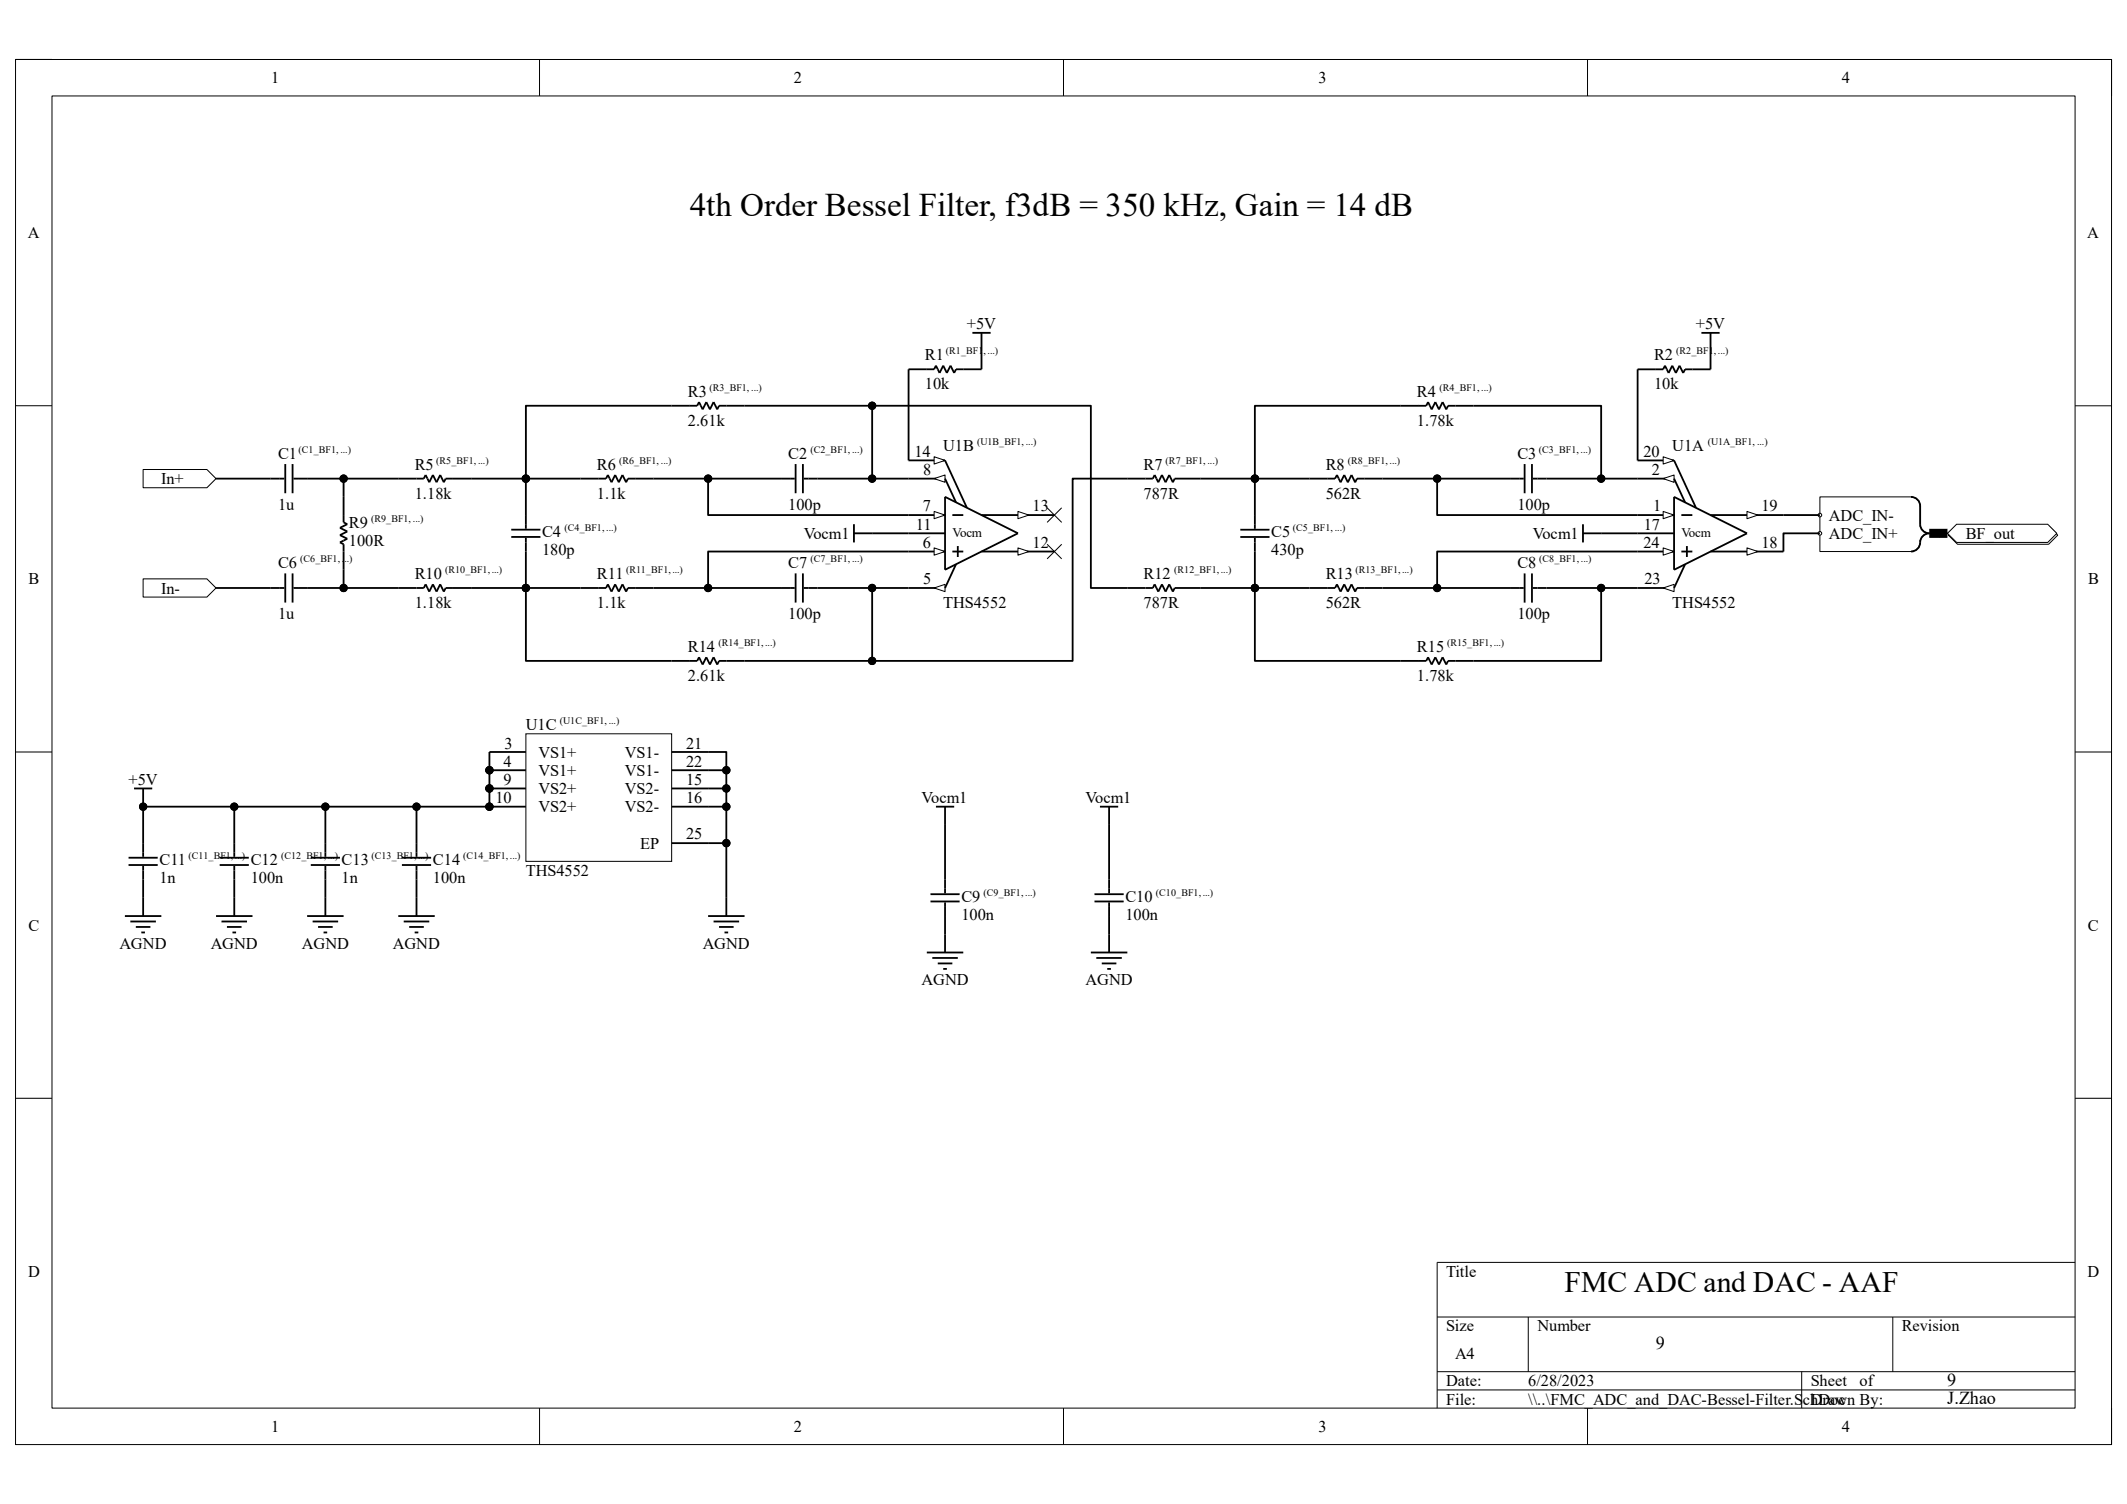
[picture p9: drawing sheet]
<svg xmlns="http://www.w3.org/2000/svg" width="297mm" height="210mm" viewBox="0 0 297 210" stroke-linecap="round" stroke-linejoin="round" font-family="sans-serif">
<path d="M2.2 8.3h292.7v193.4h-292.7z" fill="none" stroke="#000" stroke-width=".14"/>
<path d="M7.3 13.4h282.5v183.2h-282.5z" fill-rule="evenodd" fill="#fff"/>
<g fill="none" stroke="#000" stroke-width=".14">
<path d="M2.2 8.3h5.1M7.3 13.4h282.5v183.2h-282.5zM75.3 8.3v5.1M148.5 8.3v5.1M221.7 8.3v5.1M289.8 8.3h5.1v5.1M2.2 56.7h5.1M289.8 56.7h5.1M2.2 105h5.1M289.8 105h5.1M2.2 153.4h5.1M289.8 153.4h5.1"/>
<path d="M289.8 176.3h-89.1v20.3M75.3 196.6v5.1M148.5 196.6v5.1M200.7 183.9h89.1M200.7 191.5h89.1M200.7 194.1h89.1M213.4 183.9v7.6M221.7 196.6v5.1M251.6 191.5v5.1M264.3 183.9v7.6M294.9 196.6v5.1"/>
<circle cx="20" cy="112.6" r=".51"/>
</g>
<g fill="none" stroke="#000" stroke-width=".25">
<path d="M18.7 110.1h2.6M20 110.1v2.5M17.4 127.9h5.1M18.2 128.7h3.6M19 129.4h2M19.7 130.2h.5M20 125.4v2.5M30.2 127.9h5.1M30.9 128.7h3.6M31.7 129.4h2M32.5 130.2h.5M32.7 125.4v2.5"/>
<path d="M42.9 127.9h5.1M43.7 128.7h3.5M44.4 129.4h2.1M45.2 130.2h.5M45.4 125.4v2.5M55.6 127.9h5.1M56.4 128.7h3.5M57.1 129.4h2.1M57.9 130.2h.5M58.2 125.4v2.5"/>
</g>
<circle cx="20" cy="112.6" r=".51" fill="#000"/>
<path d="M20 80.8h8.9l1.3 1.3-1.3 1.3h-8.9z" fill-rule="evenodd" fill="#fff"/>
<path d="M20 80.8h8.9l1.3 1.3-1.3 1.3h-8.9z" fill="none" stroke="#000" stroke-width=".14"/>
<path d="M20 65.6h8.9l1.3 1.2-1.3 1.3h-8.9z" fill-rule="evenodd" fill="#fff"/>
<path d="M20 65.6h8.9l1.3 1.2-1.3 1.3h-8.9zM146.2 70.9l2.1 2M146.2 76l2.1 2M148.3 70.9l-2.1 2M148.3 76l-2.1 2" fill="none" stroke="#000" stroke-width=".14"/>
<g fill="none" stroke="#000" stroke-width=".25">
<path d="M93.8 56.7h3.6l.2-.6 .5 1.1 .5-1.1 .5 1.1 .5-1.1 .6 1.1 .2-.5h3.6M195.6 56.7h3.6l.2-.6 .5 1.1 .5-1.1 .5 1.1 .5-1.1 .6 1.1 .2-.5h3.6M55.6 66.8h3.6l.2-.5 .5 1 .5-1 .6 1 .5-1 .5 1 .2-.5h3.6M71.4 74h4.1M71.4 75h4.1M73.4 71.9v1.9M73.4 75.1v1.9M81.1 66.8h3.5l.3-.5 .5 1 .5-1 .5 1 .5-1 .5 1 .3-.5h3.5M109.1 66.8h1.9M111.1 64.8v4.1M112.1 64.8v4.1M112.2 66.8h2"/>
<path d="M157.4 66.8h3.6l.2-.5 .5 1 .6-1 .5 1 .5-1 .5 1 .2-.5h3.6M173.2 74h4.1M173.2 75h4.1M175.2 71.9v1.9M175.2 75.1v1.9M182.9 66.8h3.5l.3-.5 .5 1.1 .5-1.1 .5 1.1 .5-1.1 .5 1.1 .3-.6h3.6M210.9 66.8h1.9M212.9 64.8v4.1M213.9 64.8v4.1M214 66.8h2M228.7 74.5h5.1M243.9 77h5.1"/>
<path d="M55.6 82.1h3.6l.2-.5 .5 1 .5-1 .6 1 .5-1 .5 1 .2-.5h3.6M81.1 82.1h3.5l.3-.5 .5 1 .5-1 .5 1 .5-1 .5 1 .3-.5h3.5M93.8 92.3h3.6l.2-.5 .5 1 .5-1 .5 1 .5-1 .6 1 .2-.5h3.6M109.1 82.1h1.9M111.1 80.1v4M112.1 80.1v4M112.2 82.1h2M157.4 82.1h3.6l.2-.5 .5 1 .6-1 .5 1 .5-1 .5 1 .2-.5h3.6M182.9 82.1h3.5l.3-.5 .5 1 .5-1 .5 1 .5-1 .5 1 .3-.5h3.6M195.6 92.3h3.6l.2-.5 .5 1 .5-1 .5 1 .5-1 .6 1 .2-.5h3.6M210.9 82.1h1.9M212.9 80.1v4"/>
<path d="M213.9 80.1v4M214 82.1h2M17.9 119.8h4.1M20 117.7v1.9M30.7 119.8h4M32.7 117.7v1.9M43.4 119.8h4.1M45.4 117.7v1.9M56.1 119.8h4.1M58.2 117.7v1.9M17.9 120.8h4.1M20 120.9v1.9"/>
<path d="M30.7 120.8h4M32.7 120.9v1.9M43.4 120.8h4.1M45.4 120.9v1.9M56.1 120.8h4.1M58.2 120.9v1.9"/>
</g>
<path d="M243.9 76.5l1.6 .5-1.6 .5z" fill="#fff"/>
<path d="M243.9 76.5l1.6 .5-1.6 .5z" fill="none" stroke="#000" stroke-width=".14"/>
<path d="M243.9 71.9h5.1" fill="none" stroke="#000" stroke-width=".25"/>
<path d="M243.9 71.4l1.6 .5-1.6 .5z" fill="#fff"/>
<path d="M243.9 71.4l1.6 .5-1.6 .5z" fill="none" stroke="#000" stroke-width=".14"/>
<path d="M228.7 66.8h5.1" fill="none" stroke="#000" stroke-width=".25"/>
<path d="M232.2 66.8l1.6-.5v1.1z" fill="#fff"/>
<path d="M232.2 66.8l1.6-.5v1.1z" fill="none" stroke="#000" stroke-width=".14"/>
<path d="M228.7 77h5.1" fill="none" stroke="#000" stroke-width=".25"/>
<path d="M232.2 76.5l1.6 .5-1.6 .5z" fill="#fff"/>
<path d="M232.2 76.5l1.6 .5-1.6 .5z" fill="none" stroke="#000" stroke-width=".14"/>
<path d="M228.7 71.9h5.1" fill="none" stroke="#000" stroke-width=".25"/>
<path d="M232.2 71.4l1.6 .5-1.6 .5z" fill="#fff"/>
<path d="M232.2 71.4l1.6 .5-1.6 .5z" fill="none" stroke="#000" stroke-width=".14"/>
<path d="M228.7 82.1h5.1" fill="none" stroke="#000" stroke-width=".25"/>
<path d="M232.2 82.1l1.6-.5v1z" fill="#fff"/>
<path d="M232.2 82.1l1.6-.5v1z" fill="none" stroke="#000" stroke-width=".14"/>
<path d="M228.7 64.3h5.1" fill="none" stroke="#000" stroke-width=".25"/>
<path d="M232.2 63.8l1.6 .5-1.6 .5z" fill="#fff"/>
<path d="M232.2 63.8l1.6 .5-1.6 .5z" fill="none" stroke="#000" stroke-width=".14"/>
<path d="M142.1 71.9h5.1M233.8 64.3l3 6.6M233.8 66.8l1.5 3.3M233.8 69.4l10.1 5.1-10.1 5.1zM234.8 77h1.5M234.8 71.9h1.5M235.3 78.8l-1.5 3.3M235.6 76.3v1.5M238.9 77h5M238.9 71.9h5" fill="none" stroke="#000" stroke-width=".25"/>
<path d="M142.1 71.4l1.6 .5-1.6 .5z" fill="#fff"/>
<path d="M142.1 71.4l1.6 .5-1.6 .5z" fill="none" stroke="#000" stroke-width=".14"/>
<path d="M142.1 77h5.1" fill="none" stroke="#000" stroke-width=".25"/>
<path d="M142.1 76.5l1.6 .5-1.6 .5z" fill="#fff"/>
<path d="M142.1 76.5l1.6 .5-1.6 .5z" fill="none" stroke="#000" stroke-width=".14"/>
<path d="M126.9 66.8h5.1" fill="none" stroke="#000" stroke-width=".25"/>
<path d="M130.4 66.8l1.6-.5v1z" fill="#fff"/>
<path d="M130.4 66.8l1.6-.5v1z" fill="none" stroke="#000" stroke-width=".14"/>
<path d="M126.9 77h5.1" fill="none" stroke="#000" stroke-width=".25"/>
<path d="M130.4 76.5l1.6 .5-1.6 .5z" fill="#fff"/>
<path d="M130.4 76.5l1.6 .5-1.6 .5z" fill="none" stroke="#000" stroke-width=".14"/>
<path d="M126.9 71.9h5.1" fill="none" stroke="#000" stroke-width=".25"/>
<path d="M130.4 71.4l1.6 .5-1.6 .5z" fill="#fff"/>
<path d="M130.4 71.4l1.6 .5-1.6 .5z" fill="none" stroke="#000" stroke-width=".14"/>
<path d="M126.9 82.1h5.1" fill="none" stroke="#000" stroke-width=".25"/>
<path d="M130.4 82.1l1.6-.5v1z" fill="#fff"/>
<path d="M130.4 82.1l1.6-.5v1z" fill="none" stroke="#000" stroke-width=".14"/>
<path d="M126.9 64.3h5.1" fill="none" stroke="#000" stroke-width=".25"/>
<path d="M130.4 63.8l1.6 .5-1.6 .5z" fill="#fff"/>
<g fill="none" stroke="#000" stroke-width=".14">
<path d="M130.4 63.8l1.6 .5-1.6 .5z"/>
<circle cx="68.3" cy="110.1" r=".51"/>
<circle cx="68.3" cy="112.6" r=".51"/>
<circle cx="68.3" cy="107.6" r=".51"/>
</g>
<path d="M126.9 74.5h5.1M132 64.3l3 6.6M132 66.8l1.5 3.3M132 69.4l10.1 5.1-10.1 5.1zM133 77h1.5M133 71.9h1.5M133.5 78.8l-1.5 3.3M133.7 76.3v1.5M137.1 77h5M137.1 71.9h5" fill="none" stroke="#000" stroke-width=".25"/>
<g fill="#000">
<circle cx="68.3" cy="110.1" r=".51"/>
<circle cx="68.3" cy="112.6" r=".51"/>
<circle cx="68.3" cy="107.6" r=".51"/>
</g>
<path d="M73.4 102.5h20.4v17.8h-20.4z" fill-rule="evenodd" fill="#fff"/>
<g fill="none" stroke="#000" stroke-width=".14">
<path d="M73.4 102.5h20.4v17.8h-20.4z"/>
<circle cx="68.3" cy="110.1" r=".51"/>
<circle cx="68.3" cy="112.6" r=".51"/>
<circle cx="68.3" cy="107.6" r=".51"/>
</g>
<g fill="none" stroke="#000" stroke-width=".25">
<path d="M126.9 51.6h3.5l.3-.5 .5 1 .5-1 .5 1 .5-1 .5 1 .3-.5h3.6M135.8 46.5h2.5M137.1 46.5v2.5M228.7 51.6h3.5l.3-.5 .5 1 .5-1 .5 1 .5-1 .5 1 .3-.5h3.6M237.6 46.5h2.5M238.9 46.5v2.5M37.8 66.8h1.9M39.8 64.8v4.1M40.9 64.8v4.1M41 66.8h1.9M48 69.4v3.5l.5 .3-1 .5 1 .5-1 .5 1 .5-1 .5 .5 .3v3.6M119.2 74.5h2.6"/>
<path d="M119.2 73.2v2.5M221 73.2v2.5M221 74.5h2.6M37.8 82.1h1.9M39.8 80.1v4M40.9 80.1v4M41 82.1h1.9M68.3 105h5.1M68.3 107.6h5.1M68.3 110.1h5.1M68.3 112.6h5.1M93.8 105h5.1"/>
<path d="M93.8 107.6h5.1M93.8 110.1h5.1M93.8 112.6h5.1M93.8 117.7h5.1M130.7 112.6h2.5M132 112.6v2.6M153.6 112.6h2.5M154.9 112.6v2.6M98.9 127.9h5.1M99.6 128.7h3.6M100.4 129.4h2M101.2 130.2h.5"/>
<path d="M101.4 125.4v2.5M129.4 133h5.1M129.9 124.9h4.1M129.9 125.9h4.1M130.2 133.8h3.5M130.9 134.5h2.1M131.7 135.3h.5M132 122.8v1.9M132 126v1.9M132 130.5v2.5M152.3 133h5.1M152.8 124.9h4.1"/>
<path d="M152.8 125.9h4.1M153.1 133.8h3.5M153.8 134.5h2.1M154.6 135.3h.5M154.9 122.8v1.9M154.9 126v1.9M154.9 130.5v2.5"/>
</g>
<g fill="#000">
<circle cx="68.3" cy="110.1" r=".51"/>
<circle cx="68.3" cy="112.6" r=".51"/>
<circle cx="68.3" cy="107.6" r=".51"/>
</g>
<path d="M254.1 69.4h12.7l.7 .1 .5 .5 .1 .7v2.8l.3 .6 .7 .4-.7 .4-.3 .5a1.31 1.31 0 0 1-1.3 1.6h-12.7z" fill-rule="evenodd" fill="#fff"/>
<path d="M254.1 69.4h12.7l.7 .1 .5 .5 .1 .7v2.8l.3 .6 .7 .4-.7 .4-.3 .5a1.31 1.31 0 0 1-1.3 1.6h-12.7z" fill="none" stroke="#000" stroke-width=".14"/>
<path d="M266.8 69.4a1.28 1.28 0 0 1 1.3 1.3v2.5a1.27 1.27 0 0 0 1.3 1.3 1.27 1.27 0 0 0-1.3 1.2 1.27 1.27 0 0 1-1.3 1.3" fill="none" stroke="#000" stroke-width=".25"/>
<circle cx="254.1" cy="71.9" r=".25" fill="#fff"/>
<circle cx="254.1" cy="71.9" r=".25" fill="none" stroke="#000" stroke-width=".14"/>
<circle cx="254.1" cy="74.5" r=".25" fill="#fff"/>
<circle cx="254.1" cy="74.5" r=".25" fill="none" stroke="#000" stroke-width=".14"/>
<path d="M272.1 74.7l1.2-1.2h12.8l1.2 1.2-1.2 1.3h-12.8z" fill-rule="evenodd" fill="#fff"/>
<path d="M272.1 74.7l1.2-1.2h12.8l1.2 1.2-1.2 1.3h-12.8z" fill="none" stroke="#000" stroke-width=".14"/>
<path d="M271.9 74.5l1.3-1.3h12.7l1.3 1.3-1.3 1.2h-12.7z" fill-rule="evenodd" fill="#fff"/>
<g fill="none" stroke="#000" stroke-width=".14">
<path d="M271.9 74.5l1.3-1.3h12.7l1.3 1.3-1.3 1.2h-12.7z"/>
<circle cx="121.8" cy="56.7" r=".51"/>
<circle cx="48" cy="66.8" r=".51"/>
<circle cx="73.4" cy="66.8" r=".51"/>
<circle cx="98.9" cy="66.8" r=".51"/>
<circle cx="121.8" cy="66.8" r=".51"/>
<circle cx="175.2" cy="66.8" r=".51"/>
<circle cx="200.7" cy="66.8" r=".51"/>
<circle cx="223.6" cy="66.8" r=".51"/>
<circle cx="48" cy="82.1" r=".51"/>
<circle cx="73.4" cy="82.1" r=".51"/>
<circle cx="98.9" cy="82.1" r=".51"/>
<circle cx="121.8" cy="92.3" r=".51"/>
<circle cx="121.8" cy="82.1" r=".51"/>
<circle cx="175.2" cy="82.1" r=".51"/>
<circle cx="200.7" cy="82.1" r=".51"/>
<circle cx="223.6" cy="82.1" r=".51"/>
<circle cx="20" cy="112.6" r=".51"/>
<circle cx="32.7" cy="112.6" r=".51"/>
<circle cx="45.4" cy="112.6" r=".51"/>
<circle cx="58.2" cy="112.6" r=".51"/>
<circle cx="68.3" cy="110.1" r=".51"/>
<circle cx="68.3" cy="112.6" r=".51"/>
<circle cx="68.3" cy="107.6" r=".51"/>
<circle cx="101.4" cy="110.1" r=".51"/>
<circle cx="101.4" cy="107.6" r=".51"/>
<circle cx="101.4" cy="117.7" r=".51"/>
<circle cx="101.4" cy="112.6" r=".51"/>
</g>
<g fill="none" stroke="#000" stroke-width=".25">
<path d="M93.8 56.7h-20.4v10.1M104 56.7h17.8v10.1M121.8 56.7h30.5v25.4h5.1M126.9 51.6v12.7M137.1 49v2.6M195.6 56.7h-20.4v15.2M205.8 56.7h17.8v10.1M228.7 51.6v12.7M238.9 49v2.6M30.2 66.8h7.6M42.9 66.8h12.7M48 66.8v2.6"/>
<path d="M48 79.6v2.5M65.8 66.8h15.3M73.4 66.8v5.1M73.4 77v5.1M91.2 66.8h17.9M98.9 66.8v5.1h28M114.2 66.8h12.7M121.8 74.5h5.1M126.9 77h-28v5.1M157.4 66.8h-7.6v25.5h-28M167.6 66.8h15.3M175.2 77v15.3h20.4"/>
<path d="M193.1 66.8h17.8M200.7 66.8v5.1h28M216 66.8h12.7M223.6 74.5h5.1M228.7 77h-28v5.1M249 71.9h5.1M254.1 74.5h-5.1v2.5M269.4 74.5h2.5M30.2 82.1h7.6M42.9 82.1h12.7M65.8 82.1h15.3M73.4 82.1v10.2h20.4"/>
<path d="M91.2 82.1h17.9M114.2 82.1h12.7M121.8 82.1v10.2h-17.8M167.6 82.1h15.3M193.1 82.1h17.8M216 82.1h12.7M223.6 82.1v10.2h-17.8M32.7 112.6v5.1M45.4 112.6h-25.4v5.1M58.2 112.6v5.1M68.3 105v7.6h-22.9v5.1M98.9 117.7h2.5v7.7"/>
<path d="M98.9 112.6h2.5v5.1M98.9 110.1h2.5v2.5M98.9 107.6h2.5v2.5M98.9 105h2.5v2.6M132 115.2v7.6M154.9 115.2v7.6M20 122.8v2.6M32.7 122.8v2.6M45.4 122.8v2.6M58.2 122.8v2.6M132 127.9v2.6M154.9 127.9v2.6"/>
</g>
<path d="M269.4 74.5h2.5" fill="none" stroke="#000" stroke-width="1.3" stroke-linecap="butt"/>
<path d="M269.9 74l1 .9" fill="none" stroke="#000" stroke-width=".38"/>
<g fill="#000">
<circle cx="121.8" cy="56.7" r=".51"/>
<circle cx="48" cy="66.8" r=".51"/>
<circle cx="73.4" cy="66.8" r=".51"/>
<circle cx="98.9" cy="66.8" r=".51"/>
<circle cx="121.8" cy="66.8" r=".51"/>
<circle cx="175.2" cy="66.8" r=".51"/>
<circle cx="200.7" cy="66.8" r=".51"/>
<circle cx="223.6" cy="66.8" r=".51"/>
<circle cx="48" cy="82.1" r=".51"/>
<circle cx="73.4" cy="82.1" r=".51"/>
<circle cx="98.9" cy="82.1" r=".51"/>
<circle cx="121.8" cy="92.3" r=".51"/>
<circle cx="121.8" cy="82.1" r=".51"/>
<circle cx="175.2" cy="82.1" r=".51"/>
<circle cx="200.7" cy="82.1" r=".51"/>
<circle cx="223.6" cy="82.1" r=".51"/>
<circle cx="20" cy="112.6" r=".51"/>
<circle cx="32.7" cy="112.6" r=".51"/>
<circle cx="45.4" cy="112.6" r=".51"/>
<circle cx="58.2" cy="112.6" r=".51"/>
<circle cx="68.3" cy="110.1" r=".51"/>
<circle cx="68.3" cy="112.6" r=".51"/>
<circle cx="68.3" cy="107.6" r=".51"/>
<circle cx="101.4" cy="110.1" r=".51"/>
<circle cx="101.4" cy="107.6" r=".51"/>
<circle cx="101.4" cy="117.7" r=".51"/>
<circle cx="101.4" cy="112.6" r=".51"/>
</g>
<text font-size="4.6" x="96.3" y="30.2">4th Order Bessel Filter, f3dB = 350 kHz, Gain = 14 dB</text>
<text font-size="4.1" x="218.5" y="180.5">FMC ADC and DAC - AAF</text>
<g font-size="2.5">
<text x="231.2" y="188.4">9</text>
<text x="271.9" y="196.1">J.Zhao</text>
<text x="271.9" y="193.5">9</text>
</g>
<g font-size="2.3">
<text x="37.9" y="11.6">1</text>
<text x="110.9" y="11.6">2</text>
<text x="184.1" y="11.6">3</text>
<text x="257.2" y="11.6">4</text>
<text x="3.9" y="33.2">A</text>
<text x="291.5" y="33.2">A</text>
<text x="135" y="46">+5V</text>
<text x="236.8" y="46">+5V</text>
<text x="129.2" y="50.3">R1</text>
<text x="231" y="50.3">R2</text>
<text x="96.1" y="55.4">R3</text>
<text x="96.1" y="59.4">2.61k</text>
<text x="129.2" y="54.4">10k</text>
<text x="197.9" y="55.4">R4</text>
<text x="197.9" y="59.4">1.78k</text>
<text x="231" y="54.4">10k</text>
<text x="38.8" y="64.1">C1</text>
<text x="57.9" y="65.6">R5</text>
<text x="83.4" y="65.6">R6</text>
<text x="110.1" y="64.1">C2</text>
<text x="127.7" y="63.8">14</text>
<text x="131.7" y="63">U1B</text>
<text x="159.7" y="65.6">R7</text>
<text x="185.1" y="65.6">R8</text>
<text x="211.9" y="64.1">C3</text>
<text x="229.5" y="63.8">20</text>
<text x="233.5" y="63">U1A</text>
<text x="22.5" y="67.6">In+</text>
<text x="38.8" y="71.2">1u</text>
<text x="57.9" y="69.6">1.18k</text>
<text x="83.4" y="69.6">1.1k</text>
<text x="110.1" y="71.2">100p</text>
<text x="128.9" y="71.4">7</text>
<text x="128.9" y="66.3">8</text>
<text x="144.2" y="71.4">13</text>
<text x="159.7" y="69.6">787R</text>
<text x="185.1" y="69.6">562R</text>
<text x="211.9" y="71.2">100p</text>
<text x="230.7" y="66.3">2</text>
<text x="230.8" y="71.4">1</text>
<text x="246" y="71.4">19</text>
<text x="48.7" y="73.7">R9</text>
<text x="48.7" y="76.2">100R</text>
<text x="75.7" y="75">C4</text>
<text x="75.7" y="77.5">180p</text>
<text x="112.2" y="75.2">Vocm1</text>
<text x="127.9" y="74">11</text>
<text x="128.9" y="76.5">6</text>
<text x="144.2" y="76.5">12</text>
<text x="177.5" y="75">C5</text>
<text x="177.5" y="77.5">430p</text>
<text x="214" y="75.2">Vocm1</text>
<text x="229.5" y="76.5">24</text>
<text x="229.5" y="74">17</text>
<text x="246" y="76.5">18</text>
<text x="255.4" y="72.7">ADC_IN-</text>
<text x="255.4" y="75.2">ADC_IN+</text>
<text x="274.5" y="75.2">BF_out</text>
<text x="4" y="81.6">B</text>
<text x="22.5" y="82.9">In-</text>
<text x="38.8" y="79.3">C6</text>
<text x="57.9" y="80.8">R10</text>
<text x="83.4" y="80.8">R11</text>
<text x="110.1" y="79.3">C7</text>
<text x="128.9" y="81.6">5</text>
<text x="159.7" y="80.8">R12</text>
<text x="185.1" y="80.8">R13</text>
<text x="211.9" y="79.3">C8</text>
<text x="229.6" y="81.6">23</text>
<text x="291.6" y="81.6">B</text>
<text x="38.8" y="86.4">1u</text>
<text x="57.9" y="84.9">1.18k</text>
<text x="83.4" y="84.9">1.1k</text>
<text x="110.1" y="86.4">100p</text>
<text x="131.7" y="84.9">THS4552</text>
<text x="159.7" y="84.9">787R</text>
<text x="185.1" y="84.9">562R</text>
<text x="211.9" y="86.4">100p</text>
<text x="233.5" y="84.9">THS4552</text>
<text x="96.1" y="91">R14</text>
<text x="96.1" y="95.1">2.61k</text>
<text x="197.9" y="91">R15</text>
<text x="197.9" y="95.1">1.78k</text>
<text x="73.4" y="101.9">U1C</text>
<text x="70.3" y="107.1">4</text>
<text x="70.4" y="104.5">3</text>
<text x="75.2" y="105.8">VS1+</text>
<text x="87.2" y="105.8">VS1-</text>
<text x="95.8" y="104.5">21</text>
<text x="95.8" y="107.1">22</text>
<text x="17.9" y="109.6">+5V</text>
<text x="69.2" y="112.1">10</text>
<text x="70.3" y="109.6">9</text>
<text x="75.2" y="108.3">VS1+</text>
<text x="75.2" y="110.9">VS2+</text>
<text x="75.2" y="113.4">VS2+</text>
<text x="87.2" y="110.9">VS2-</text>
<text x="87.2" y="113.4">VS2-</text>
<text x="87.2" y="108.3">VS1-</text>
<text x="95.8" y="109.6">15</text>
<text x="95.8" y="112.1">16</text>
<text x="128.7" y="112.1">Vocm1</text>
<text x="151.6" y="112.1">Vocm1</text>
<text x="89.4" y="118.5">EP</text>
<text x="95.8" y="117.2">25</text>
<text x="22.3" y="120.8">C11</text>
<text x="22.3" y="123.3">1n</text>
<text x="35" y="120.8">C12</text>
<text x="35" y="123.3">100n</text>
<text x="47.7" y="120.8">C13</text>
<text x="47.7" y="123.3">1n</text>
<text x="60.5" y="120.8">C14</text>
<text x="60.5" y="123.3">100n</text>
<text x="73.4" y="122.3">THS4552</text>
<text x="134.2" y="125.9">C9</text>
<text x="157.1" y="125.9">C10</text>
<text x="4" y="130">C</text>
<text x="134.2" y="128.4">100n</text>
<text x="157.1" y="128.4">100n</text>
<text x="291.5" y="130">C</text>
<text x="16.7" y="132.5">AGND</text>
<text x="29.4" y="132.5">AGND</text>
<text x="42.2" y="132.5">AGND</text>
<text x="54.9" y="132.5">AGND</text>
<text x="98.1" y="132.5">AGND</text>
<text x="128.7" y="137.6">AGND</text>
<text x="151.6" y="137.6">AGND</text>
<text x="3.9" y="178.3">D</text>
<text x="201.9" y="178.3">Title</text>
<text x="291.5" y="178.3">D</text>
<text x="201.9" y="185.9">Size</text>
<text x="214.7" y="185.9">Number</text>
<text x="265.5" y="185.9">Revision</text>
<text x="203.2" y="189.7">A4</text>
<text x="201.9" y="193.6">Date:</text>
<text x="201.9" y="196.1">File:</text>
<text x="213.4" y="193.6">6/28/2023</text>
<text x="213.4" y="196.1">\\..\FMC_ADC_and_DAC-Bessel-Filter.SchDoc</text>
<text x="252.9" y="196.1">Drawn By:</text>
<text x="252.9" y="193.6">Sheet</text>
<text x="259.7" y="193.6">of</text>
<text x="37.9" y="199.9">1</text>
<text x="110.9" y="199.9">2</text>
<text x="184.1" y="199.9">3</text>
<text x="257.2" y="199.9">4</text>
</g>
<g font-size="1.8">
<text x="133" y="74.9">Vocm</text>
<text x="234.8" y="74.9">Vocm</text>
</g>
<g font-size="1.4">
<text x="132.1" y="49.5">(R1_BF1, ...)</text>
<text x="234.1" y="49.5">(R2_BF1, ...)</text>
<text x="99.1" y="54.6">(R3_BF1, ...)</text>
<text x="201" y="54.6">(R4_BF1, ...)</text>
<text x="41.7" y="63.2">(C1_BF1, ...)</text>
<text x="60.9" y="64.7">(R5_BF1, ...)</text>
<text x="86.4" y="64.7">(R6_BF1, ...)</text>
<text x="113.2" y="63.2">(C2_BF1, ...)</text>
<text x="136.4" y="62.2">(U1B_BF1, ...)</text>
<text x="162.8" y="64.7">(R7_BF1, ...)</text>
<text x="188.2" y="64.7">(R8_BF1, ...)</text>
<text x="214.9" y="63.2">(C3_BF1, ...)</text>
<text x="238.5" y="62.2">(U1A_BF1, ...)</text>
<text x="51.8" y="72.9">(R9_BF1, ...)</text>
<text x="78.8" y="74.2">(C4_BF1, ...)</text>
<text x="180.6" y="74.2">(C5_BF1, ...)</text>
<text x="41.9" y="78.5">(C6_BF1, ...)</text>
<text x="62.1" y="80">(R10_BF1, ...)</text>
<text x="87.4" y="80">(R11_BF1, ...)</text>
<text x="113.2" y="78.5">(C7_BF1, ...)</text>
<text x="164" y="80">(R12_BF1, ...)</text>
<text x="189.3" y="80">(R13_BF1, ...)</text>
<text x="214.9" y="78.5">(C8_BF1, ...)</text>
<text x="100.3" y="90.2">(R14_BF1, ...)</text>
<text x="202.1" y="90.2">(R15_BF1, ...)</text>
<text x="78.2" y="101.1">(U1C_BF1, ...)</text>
<text x="26.3" y="120">(C11_BF1, ...)</text>
<text x="39.2" y="120">(C12_BF1, ...)</text>
<text x="51.9" y="120">(C13_BF1, ...)</text>
<text x="64.7" y="120">(C14_BF1, ...)</text>
<text x="137.3" y="125.1">(C9_BF1, ...)</text>
<text x="161.4" y="125.1">(C10_BF1, ...)</text>
</g>
</svg>
